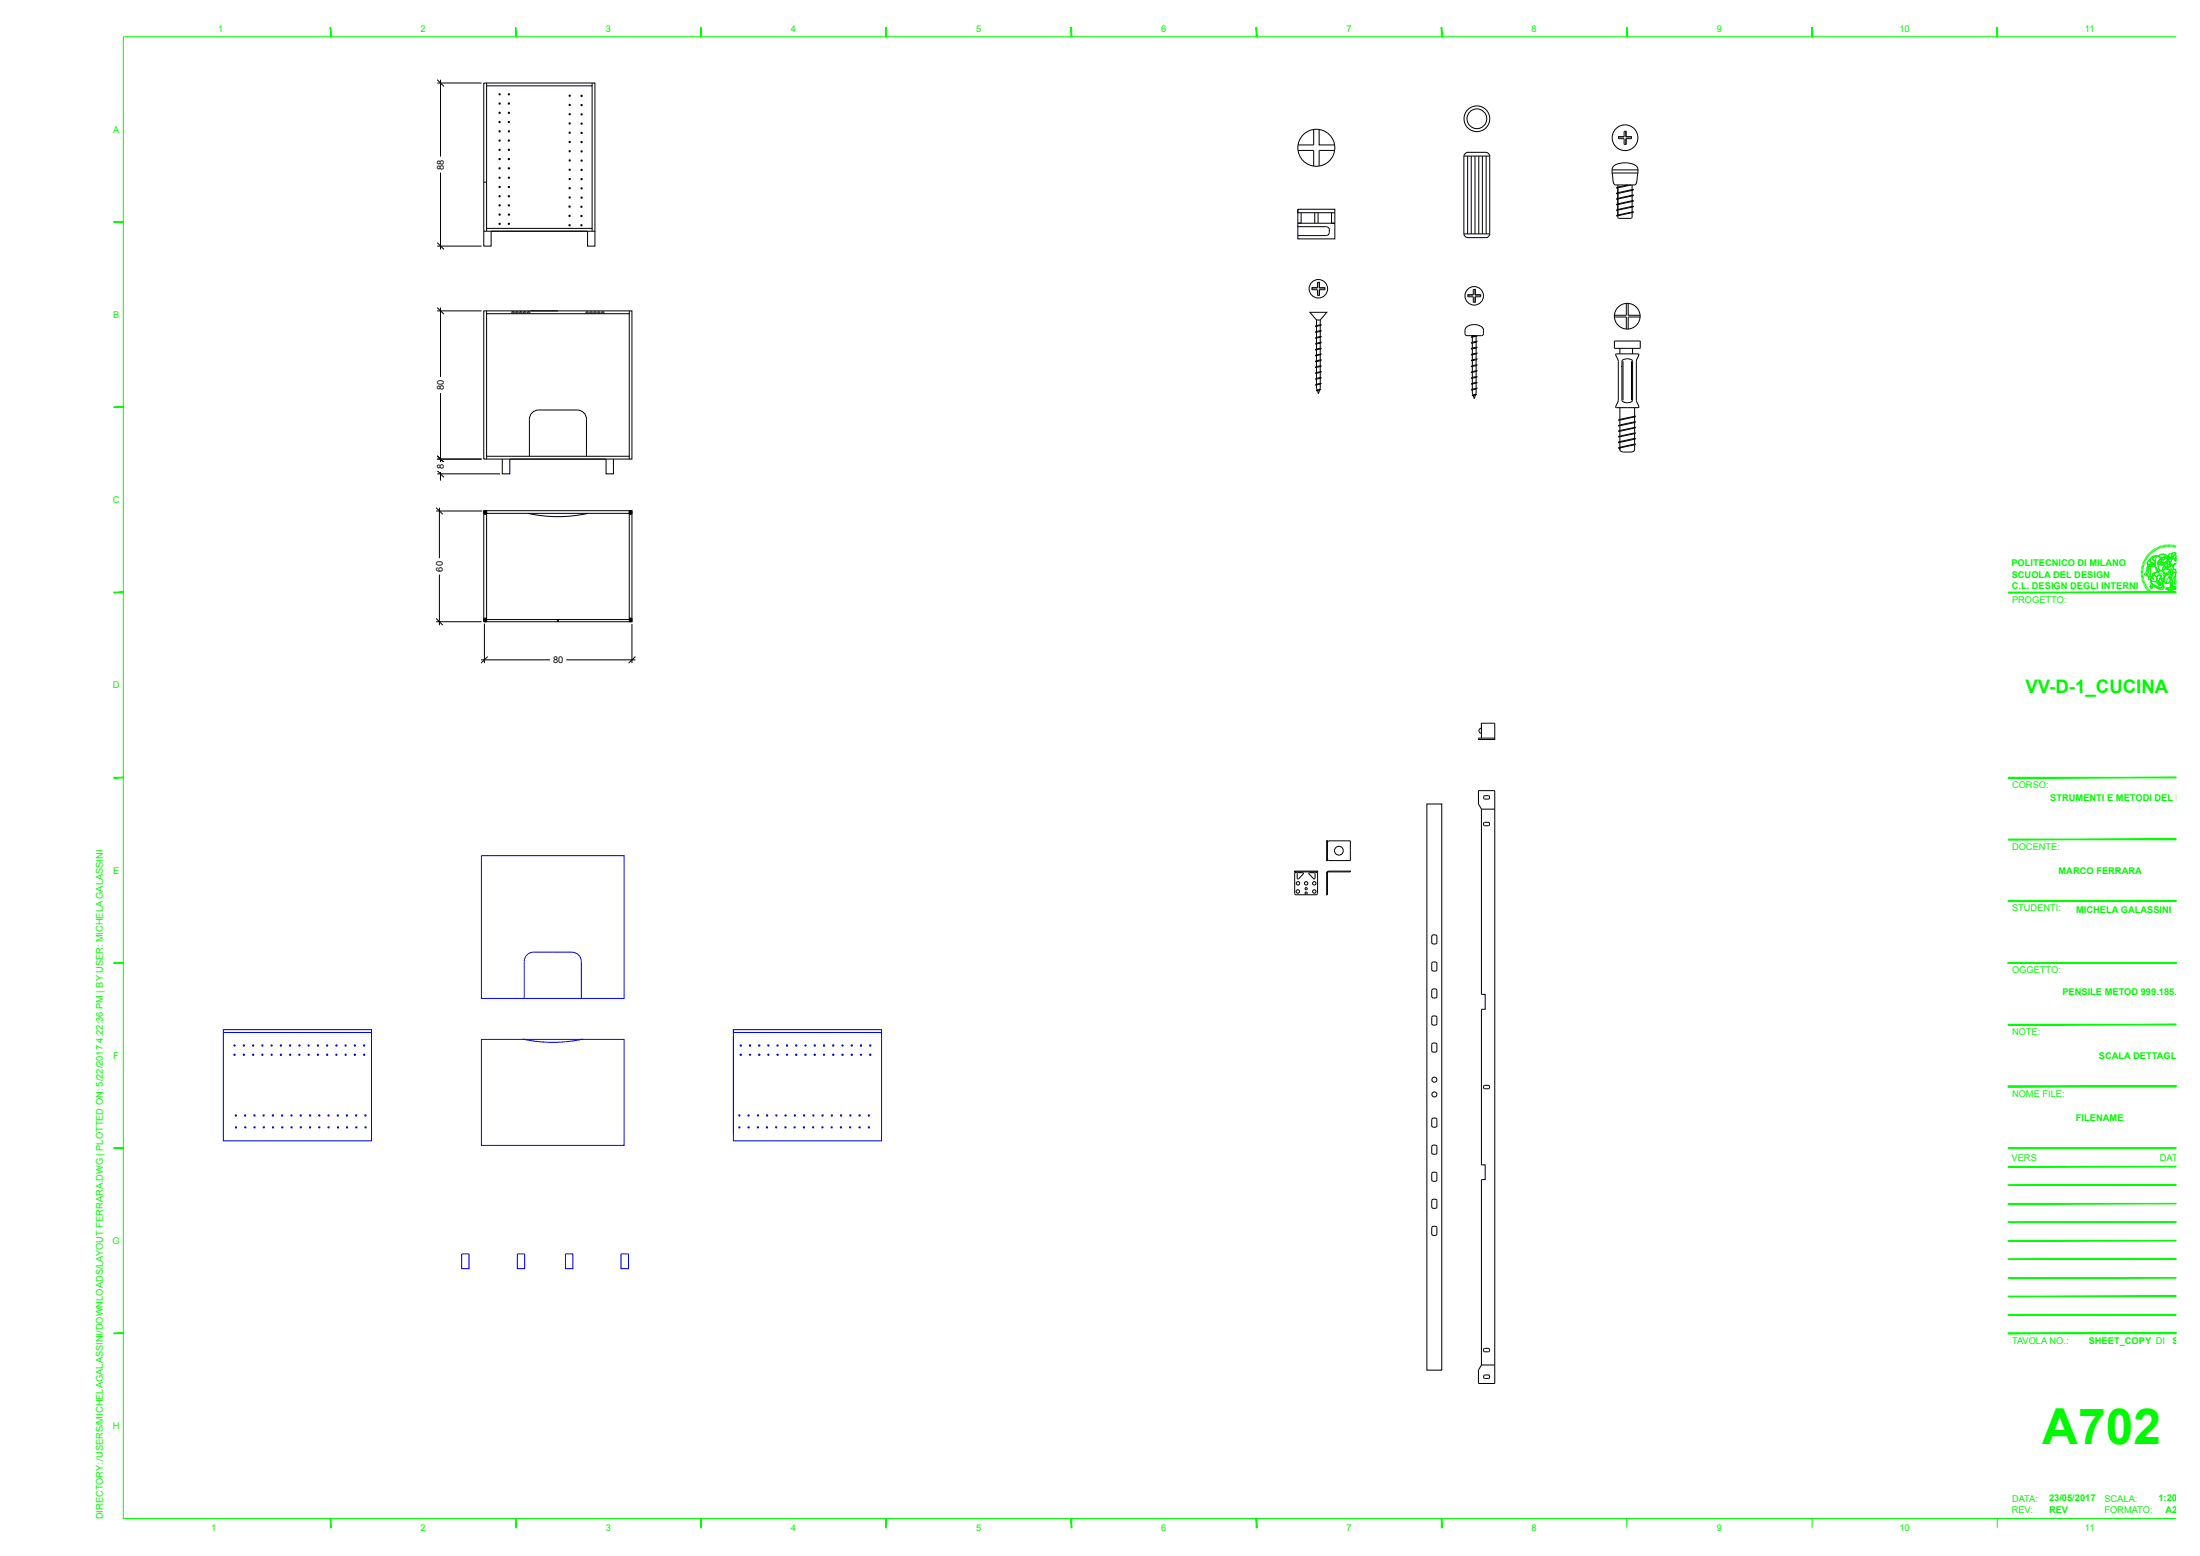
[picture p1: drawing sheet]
<svg xmlns="http://www.w3.org/2000/svg" width="594mm" height="420mm" viewBox="0 0 594 420" stroke-linecap="round" stroke-linejoin="round" font-family="sans-serif">
<g fill="none" stroke="#000" stroke-width=".27">
<path d="M118 22.4h12M118 21.5l1.9 1.8M118.9 21.5v20.8M130.6 22.4h30v40h-30zM131.4 23.2h28.5v38.4h-28.5zM131.4 22.4v.8M159.9 22.4v.8M354.7 34.9v4.2h-4.2M356.2 34.9v4.2h4.2M437 36.9h1.5M438.5 36.9v-1.5h.5v1.5h1.5v.5h-1.5M438.5 36.9h-1.5v.5h1.5v1.6h.5v-1.6"/>
<path d="M439 35.4v1.5h1.5M439 37.4v1.6M118.9 46.6v20.7M130.6 49.2h.8M350.4 56.5h10v8h-10zM350.4 56.5v.9h10M350.5 40.6h4.2v4.2M351.3 57.4v2.9h-.9h10h-.9v-2.9M355 57.4v2.9M355.9 57.4v2.9M360.4 40.6h-4.2v4.2M395.2 42.1l.4-.6 .7-.4h4.9l.7 .4 .3 .6"/>
<path d="M395.2 42.1h7M395.2 42.1v21M396.1 41.1h.2M396.3 42.1v21M397.2 42.1v21M398.3 42.1v21M399.3 42.1v21M400.2 42.1v21M401.3 42.1v21M402.2 42.1v21M435.3 45.9h6.9v.8M435.3 46.7h6.9l-.4 2.9-.4 .3h-5.3l-.5-.7z"/>
<path d="M435.3 45.9a2.16 2.16 0 0 1 2.4-1.9h1.1a4 4 0 0 1 3.3 1.2l.1 .7M435.3 45.9v.8M435.3 46.7h.1M436.5 58.1l4.5-.9-4.5 1.1zM436.5 56.6l4.5-.9-4.5 1.1zM436.5 55.1l4.5-1v.1l-4.5 1.1zM436.5 53.6l4.5-.9-4.5 1.1zM436.5 52.1l4.5-.9-4.5 1.1zM436.8 49.9v8.8M439.5 49.9l-3 .7v.2l4-.9M440.7 49.9l-.1 8.9-3.6 .1-.1-.2M118 66.4h12"/>
<path d="M118 65.5l1.9 1.8M130.6 62.4v4h2v-4h26v4h2v-4M131.4 61.6v.8M159.9 61.6v.8M350.4 61.2h7.7a.88 .88 0 0 1 .8 .8 1.31 1.31 0 0 1-.5 1.5l-8 .1M354.2 77.7h1.5M355.7 77.7v-1.5h.5v1.5h1.5v.5h-1.5M355.7 77.7h-1.5v.5h1.5v1.5h.5v-1.5M356.2 76.2v1.5h1.5M356.2 78.2v1.5M395.2 63.1l.4 .7 .7 .3h4.9l.7-.3 .3-.7M395.2 63.1h7"/>
<path d="M396.3 79.6h1.5M397.8 79.6v-1.5h.5v1.5h1.5v.5h-1.5M397.8 79.6h-1.5v.5h1.5v1.5h.5v-1.5M398.3 78.1v1.5h1.5M118 83.9h12M118 83l1.9 1.8M118.9 83v18.7M130.6 83.9h40v40h-40zM131.4 84.7h38.5v38.5h-38.5zM131.4 83.9v.8M138.2 84.3h.1M138.3 84.2l-.1 .1"/>
<path d="M138.3 84.1h.4M138.7 84.2v.3l-.5-.2M138.9 84.3h.1M139.2 84.3h.7M139.2 84.3h.1M139.3 84.2l-.1 .1M139.3 84.1h.5M139.8 84.2l.1 .1M139.9 84.3h.1M140.3 84.3h.7M140.3 84.3h.1M140.4 84.2l-.1 .1"/>
<path d="M140.4 84.1h.5M140.9 84.2l.1 .1M141 84.3h.1M141.3 84.3h.7M141.3 84.3h.1M141.5 84.2l-.2 .1M141.5 84.1h.4M141.9 84.2l.1 .1M142 84.3h.1M142.4 84.3h.1M142.5 84.2l-.1 .1M142.5 84.1h.5"/>
<path d="M143 84.2v.3l-.6-.2M143.2 84.3h.1M143.2 83.9h7.4M158.3 84.2l-.2 .2 .2 .1 .6-.1M158.3 84.2h.4M158.7 84.2l.2 .1M158.9 84.3v.1M159.2 84.3v.1M159.2 84.4h.7M159.4 84.2l-.2 .1M159.4 84.2h.4M159.8 84.2l.1 .1"/>
<path d="M160 84.3v.1M160.3 84.3v.1M160.4 84.2l-.1 .1M160.4 84.2h.4M160.8 84.2l.2 .1-.2 .2-.5-.1M161.5 84.2l-.2 .2 .2 .1 .5-.1M161.5 84.2h.4M161.9 84.2l.1 .1M162.1 84.3v.1M162.4 84.3v.1M162.4 84.4h.7M162.5 84.2l-.1 .1"/>
<path d="M162.5 84.2h.5M163 84.2l.1 .1M163.1 84.3v.1M169.9 83.9v.8M353.7 84.3h4.5l-1.7 2.1h-1zM355.2 99l1.5-.3v.2l-1.5 .3zM355.2 97.4l1.5-.3v.2l-1.5 .3zM355.2 95.9l1.5-.3v.1l-1.5 .3zM355.2 94.2l1.5-.2v.2l-1.5 .3zM355.2 92.7l1.5-.3v.2l-1.5 .3zM355.2 91.1l1.5-.3v.2l-1.5 .3zM355.2 89.5l1.5-.3v.2l-1.5 .3z"/>
<path d="M355.2 87.9l1.5-.3v.2l-1.5 .3zM355.5 86.4v4.7M355.5 91.2v1.4M355.5 92.8v1.4M355.5 94.4v1.4M355.5 96v1.4M355.5 97.6v1.3M355.5 99.2v1.4M356.5 86.4v4.5M356.5 91v1.4M356.5 92.6v1.4M356.5 94.2v1.4"/>
<path d="M356.5 95.8v1.4M356.5 97.4v1.3M356.5 98.9v1.4M395.8 88.4a3.3 3.3 0 0 1 4.7 .4 1.74 1.74 0 0 1-.1 1.6l-.4 .2h-4.1l-.4-.5v-1zM397.3 98.8l1.5-.3v.1l-1.5 .3zM397.3 97.2l1.5-.3v.2l-1.5 .3zM397.3 95.6l1.5-.3v.2l-1.5 .3zM397.3 94l1.5-.3v.2l-1.5 .3zM397.3 92.4l1.5-.3v.2l-1.5 .3zM397.5 91v1.4M397.5 92.6v1.3M397.5 94.2v1.4"/>
<path d="M397.5 95.7v1.4M397.5 97.3v1.4M397.5 98.9v1.4M398 90.6h-.5v.2M398.3 80.1v1.5M398.5 90.6l-1.2 .3v.1l1.5-.4M398.5 90.8v1.4M398.5 92.4v1.3M398.5 93.9v1.4M398.5 95.5v1.4M398.5 97.1v1.4M398.5 98.7v1.4"/>
<path d="M435.9 92h7v2h-7zM435.9 85.6h3.2v3.2M436.3 95.6h6.2l-.7 1.9v10.5l.6 1.6v.4h-6.1l.6-2v-10.5zM437.4 94v1.5M438 97.3a2.01 2.01 0 0 1 2.8 .2v10.5a1.87 1.87 0 0 1-2.9 0zM438.2 97.5v10.5M439.1 81.8v3.3h-3.2M439.6 81.8v3.3h3.3M440.5 97.5v10.5M440.8 94v1.5M442.9 85.6h-3.3v3.2M118.9 106.1v18.7"/>
<path d="M355.2 103.8l1.5-.3v.1l-1.5 .3zM355.2 102.2l1.5-.3v.2l-1.5 .3zM355.2 100.6l1.5-.3v.2l-1.5 .3zM355.5 103.9l.1 1.4M355.5 100.8v1.3M355.5 102.3v1.4M355.5 105.3l1.1-.2-.1 .2-1 .2zM356.3 105.3l-.3 1-.3-.9M356.5 103.7l-.2 1.4M356.5 100.5v1.4M356.5 102.1v1.4M397.3 105.1l1.5-.3v.2l-1.5 .3z"/>
<path d="M397.3 103.5l1.5-.3v.2l-1.5 .3zM397.3 101.9l1.5-.2v.1l-1.5 .3zM397.3 100.3l1.5-.3v.2l-1.5 .4zM397.5 105.3l.2 1.3M397.5 100.5v1.4M397.5 102.1v1.4M397.5 103.6v1.4M397.6 106.6l1-.2v.2l-1 .2zM398.4 106.6l-.4 1-.2-.8M398.5 105l-.1 1.4M398.5 100.3v1.4M398.5 101.9v1.3"/>
<path d="M398.5 103.4v1.4M437 114.9l4.6-1.1v.2l-4.5 1zM437 117.8l4.6-.9-4.6 1.1zM437 119.3l4.6-.9-4.6 1.1zM437.1 113.3l4.5-1v.2l-4.6 1zM437.1 116.3l4.5-1v.2l-4.5 1zM437.4 110v3.2M437.4 113.4v1.3M437.4 114.9v1.3M437.4 116.4v1.3M437.4 117.9v1.3M437.4 119.4v1.3"/>
<path d="M441.3 110v2.4M441.3 112.5v1.3M441.3 114.1v1.3M441.3 115.5v1.4M441.3 117.1v1.2M441.3 118.5v1.4M117.8 137.9h12.4M117.8 137l1.8 1.8M118 123.9h12M118 123l1.9 1.8M118 127.9h17M118 127l1.9 1.8"/>
<path d="M118.6 137v13.7M118.9 127.4v2.3M130.6 137.8h40v30h-40zM130.6 138v.7M130.7 138.7l.1 .1M130.8 137.9h.5l-.1 .8h-.4zM130.8 138v.6M130.9 138h.2M130.9 138.6h.2M131.1 138v.6M131.2 138.8h-.4M131.4 137.8l-.1 1"/>
<path d="M131.4 137.8l-.7 .2M131.4 123.2v.7M131.4 137.8v.8M135.6 123.9v4h2v-4h26v4h2v-4M142.6 138.6a37.6 37.6 0 0 0 16.1 0M142.9 123.2v-10a2.5 2.5 0 0 1 2.5-2.5h10.4a2.5 2.5 0 0 1 2.5 2.5v10M169.9 137.8l.1 1M169.9 137.8l.7 .1-.1 .9M169.9 123.2v.7M169.9 137.8v.8M170 137.9h.5v.8h-.4zM170 138.8h.5"/>
<path d="M170.2 138v.6h.3v-.6M170.2 138h.2M437.1 120.8l4.5-.9v.1l-4.6 1zM437.1 121h.3v.4M437.4 120.9v.5M441.3 120.1v1.4l-.6 .5h-2.7l-.5-.3-.1-.3M118.6 155.1v13.7M117.8 167.8h12.2M117.8 166.9l1.8 1.9M129.9 178.1h18.6M130.6 167v.7M130.7 167.7l.7 .1"/>
<path d="M130.8 166.9l.5 .2v.6h-.5v-.7M130.8 168.3v10.7M130.8 167.1v.6M130.9 167.7h.2M130.9 167.1h.2M131.1 167.1v.6M131.2 166.8v.1M131.2 166.8l-.5 .2M131.3 166.9l.1 .9v-29.2h38.5v28.6h-38.5M131.7 177.2l-1.8 1.8M150.5 167.3v.4M150.5 167.8h.2"/>
<path d="M150.5 167.3h.2M150.8 167.3v.4M152.9 178.1h18.7M170 166.9h.6v.9h-.7l.1-.9M170.2 167.1h.3l-.1 .6h-.2zM170.5 166.9h-.4l-.1 .8h.5v-.7M170.6 168.4v10.6M171.6 177.2l-1.9 1.8M399.2 199.2h4.4v.4h-4.4zM400 196.6a.68 .68 0 0 0-.7 .6 .68 .68 0 0 0 .7 .7M400 199.2v-4h3.6v4M385.3 217h4v152.8h-4z"/>
<path d="M400 218.4v50h1v4h-1v42h1v4h-1v50M400.7 214.8h1.2a.55 .55 0 0 1 0 .9h-1.2zM403.6 218.4h-3.6l-.8-1.4v-3.6h4.4v160h-4.4v-3.6l.8-1.4h3.6M349.6 235.1v.2h6.1v-.2M349.6 235.3v-.2h6.1v.2M350.1 235.3l-.5 .2v5.6l.3 .4h5.4l.4-.2v-5.8l-.5-.2M350.5 237.2l-.3-.1 .1-1.5h1.6v.3l-1.3 1.3M354.7 237.2l.4-.1-.1-1.5h-1.6v.3l1.3 1.3M358.2 227h.2v5.3M358.2 235.5v6h.2v-6M358.2 232.3h.2M358.4 227.1l6.2-.1v5.3h-5.8"/>
<path d="M358.4 232.2l.4 .1M358.4 227h-.2v5.3h.2M358.8 235.1h5.8v.2h-5.8M358.8 235.1l-.6 .3 .2 .1M358.8 235.3l-.4 .2M358.8 235.1v.2M400.6 222.1l1.3-.1a.55 .55 0 0 1 0 .9h-1.2zM358.2 241.1h.2M386.7 252.5l.6-.2 .6 .2 .1 2a.89 .89 0 0 1-1.4 0zM386.7 259.8l.3-.2 .9 .2 .1 2a.83 .83 0 0 1-1.4 0zM386.7 267.1l.3-.2 .9 .2 .1 2a.89 .89 0 0 1-1.4 0zM386.7 274.4l.6-.2 .6 .2 .1 2a.89 .89 0 0 1-1.4 0z"/>
<path d="M386.7 281.7l.3-.2 .9 .2 .1 2a.89 .89 0 0 1-1.4 0zM400.6 293.1l1.3-.1a.55 .55 0 0 1 0 .9l-1.2-.1zM386.7 302l.6-.2 .6 .2 .1 1.9a.89 .89 0 0 1-1.4 0zM386.7 309.3l.3-.2 .9 .2 .1 1.9a.89 .89 0 0 1-1.4 0zM386.7 316.6l.6-.2 .6 .2 .1 1.9a.89 .89 0 0 1-1.4 0zM386.7 323.9l.3-.2 .9 .2 .1 1.9a.83 .83 0 0 1-1.4 0zM386.7 331.2l.6-.2 .6 .2 .1 1.9a.89 .89 0 0 1-1.4 0zM400.7 364h1.2a.55 .55 0 0 1 0 .9l-1.2-.1zM400.7 371.2l1.2-.1a.55 .55 0 0 1 0 1l-1.2-.1z"/>
<circle cx="134.9" cy="25.5" r=".17"/>
<circle cx="134.9" cy="32.9" r=".17"/>
<circle cx="134.9" cy="37.9" r=".17"/>
<circle cx="134.9" cy="30.4" r=".17"/>
<circle cx="134.9" cy="28" r=".17"/>
<circle cx="134.9" cy="35.4" r=".17"/>
<circle cx="137.4" cy="25.5" r=".17"/>
<circle cx="137.4" cy="28" r=".17"/>
<circle cx="137.4" cy="30.4" r=".17"/>
<circle cx="137.4" cy="32.9" r=".17"/>
<circle cx="137.4" cy="37.9" r=".17"/>
<circle cx="137.4" cy="35.4" r=".17"/>
<circle cx="153.8" cy="28.3" r=".17"/>
<circle cx="153.8" cy="33.3" r=".17"/>
<circle cx="153.8" cy="35.8" r=".17"/>
<circle cx="153.8" cy="38.3" r=".17"/>
<circle cx="153.8" cy="25.8" r=".17"/>
<circle cx="153.8" cy="30.8" r=".17"/>
<circle cx="157" cy="33.4" r=".17"/>
<circle cx="157" cy="35.9" r=".17"/>
<circle cx="157" cy="25.9" r=".17"/>
<circle cx="157" cy="28.4" r=".17"/>
<circle cx="157" cy="30.9" r=".17"/>
<circle cx="157" cy="38.4" r=".17"/>
<circle cx="355.4" cy="39.9" r="5"/>
<circle cx="398.8" cy="32.1" r="3.5"/>
<circle cx="398.8" cy="32.1" r="2.67"/>
<circle cx="438.8" cy="37.2" r="3.5"/>
<circle cx="134.9" cy="57.9" r=".17"/>
<circle cx="134.9" cy="40.4" r=".17"/>
<circle cx="134.9" cy="42.9" r=".17"/>
<circle cx="134.9" cy="45.4" r=".17"/>
<circle cx="134.9" cy="50.5" r=".17"/>
<circle cx="134.9" cy="53" r=".17"/>
<circle cx="134.9" cy="55.4" r=".17"/>
<circle cx="134.9" cy="48" r=".17"/>
<circle cx="137.4" cy="45.4" r=".17"/>
<circle cx="137.4" cy="57.9" r=".17"/>
<circle cx="137.4" cy="40.4" r=".17"/>
<circle cx="137.4" cy="42.9" r=".17"/>
<circle cx="137.4" cy="48" r=".17"/>
<circle cx="137.4" cy="53" r=".17"/>
<circle cx="137.4" cy="50.5" r=".17"/>
<circle cx="137.4" cy="55.4" r=".17"/>
<circle cx="153.8" cy="58.3" r=".17"/>
<circle cx="153.8" cy="55.8" r=".17"/>
<circle cx="153.8" cy="48.3" r=".17"/>
<circle cx="153.8" cy="40.8" r=".17"/>
<circle cx="153.8" cy="43.3" r=".17"/>
<circle cx="153.8" cy="45.8" r=".17"/>
<circle cx="153.8" cy="50.8" r=".17"/>
<circle cx="153.8" cy="53.3" r=".17"/>
<circle cx="157" cy="55.8" r=".17"/>
<circle cx="157" cy="58.3" r=".17"/>
<circle cx="157" cy="43.4" r=".17"/>
<circle cx="157" cy="48.4" r=".17"/>
<circle cx="157" cy="50.9" r=".17"/>
<circle cx="157" cy="53.4" r=".17"/>
<circle cx="157" cy="40.9" r=".17"/>
<circle cx="157" cy="45.9" r=".17"/>
<circle cx="134.9" cy="60.4" r=".17"/>
<circle cx="137.4" cy="60.4" r=".17"/>
<circle cx="153.8" cy="60.8" r=".17"/>
<circle cx="157" cy="60.8" r=".17"/>
<circle cx="356" cy="77.9" r="2.5"/>
<circle cx="398" cy="79.9" r="2.5"/>
<circle cx="439.4" cy="85.4" r="3.5"/>
<circle cx="131" cy="138.3" r=".08"/>
<circle cx="170.3" cy="138.3" r=".08"/>
<circle cx="131" cy="167.4" r=".08"/>
<circle cx="170.3" cy="167.4" r=".08"/>
<circle cx="350.5" cy="238.4" r=".47"/>
<circle cx="352.7" cy="238.4" r=".47"/>
<circle cx="352.7" cy="239.9" r=".3"/>
<circle cx="354.9" cy="238.4" r=".47"/>
<circle cx="361.5" cy="229.6" r="1.19"/>
<circle cx="350.4" cy="240.6" r=".47"/>
<circle cx="352.7" cy="241.1" r=".3"/>
<circle cx="354.9" cy="240.6" r=".47"/>
<circle cx="387.3" cy="291.4" r=".68"/>
<circle cx="387.3" cy="295.4" r=".68"/>
</g>
<g fill="#fff" stroke="#fff" stroke-width=".27">
<path d="M117.6 102.2v3.4h2.7zM117.6 102.2h2.7v3.4z"/>
<path d="M117.6 124.9v2h2.7zM117.6 124.9h2.7v2z"/>
<path d="M117.3 151.1v3.6h2.7zM117.3 151.1h2.7v3.6z"/>
<path d="M149 176.8v2.7l3.4-2.7zM149 179.5l3.4-2.7v2.7z"/>
<path d="M117.6 42.7v3.5h2.7zM117.6 42.7h2.7v3.5z"/>
</g>
<g fill="none" stroke="#00f" stroke-width=".27">
<path d="M130 231h38.5v38.5h-38.5zM60.3 277.9h40v30h-40zM100.3 277.9v.8h-40M100.3 279.9v26.1M141.5 269.5v-10a2.5 2.5 0 0 1 2.5-2.5h10.5a2.5 2.5 0 0 1 2.5 2.5v10M198 277.9h40v30h-40zM198 277.9v.8h40M198 279.9v26.1M130 280.6h38.5v28.6h-38.5zM141.2 280.5a37.7 37.7 0 0 0 16.1 0M124.7 338.5h1.9v3.9h-1.9zM139.7 338.5h2v3.9h-2z"/>
<path d="M152.7 338.5h2v3.9h-2zM167.7 338.5h2v3.9h-2z"/>
<circle cx="63.3" cy="282.2" r=".17"/>
<circle cx="63.3" cy="284.7" r=".17"/>
<circle cx="65.8" cy="282.2" r=".17"/>
<circle cx="65.8" cy="284.7" r=".17"/>
<circle cx="68.3" cy="282.2" r=".17"/>
<circle cx="68.3" cy="284.7" r=".17"/>
<circle cx="70.8" cy="282.2" r=".17"/>
<circle cx="70.8" cy="284.7" r=".17"/>
<circle cx="73.3" cy="282.2" r=".17"/>
<circle cx="73.3" cy="284.7" r=".17"/>
<circle cx="75.8" cy="282.2" r=".17"/>
<circle cx="75.8" cy="284.7" r=".17"/>
<circle cx="78.3" cy="282.2" r=".17"/>
<circle cx="78.3" cy="284.7" r=".17"/>
<circle cx="80.8" cy="282.2" r=".17"/>
<circle cx="80.8" cy="284.7" r=".17"/>
<circle cx="83.3" cy="282.2" r=".17"/>
<circle cx="83.3" cy="284.7" r=".17"/>
<circle cx="85.8" cy="282.2" r=".17"/>
<circle cx="85.8" cy="284.7" r=".17"/>
<circle cx="88.3" cy="282.2" r=".17"/>
<circle cx="88.3" cy="284.7" r=".17"/>
<circle cx="90.8" cy="282.2" r=".17"/>
<circle cx="90.8" cy="284.7" r=".17"/>
<circle cx="93.3" cy="282.2" r=".17"/>
<circle cx="93.3" cy="284.7" r=".17"/>
<circle cx="95.8" cy="282.2" r=".17"/>
<circle cx="95.8" cy="284.7" r=".17"/>
<circle cx="98.3" cy="282.2" r=".17"/>
<circle cx="98.3" cy="284.7" r=".17"/>
<circle cx="200" cy="282.2" r=".17"/>
<circle cx="200" cy="284.7" r=".17"/>
<circle cx="202.5" cy="282.2" r=".17"/>
<circle cx="202.5" cy="284.7" r=".17"/>
<circle cx="205" cy="284.7" r=".17"/>
<circle cx="205" cy="282.2" r=".17"/>
<circle cx="207.5" cy="282.2" r=".17"/>
<circle cx="207.5" cy="284.7" r=".17"/>
<circle cx="210" cy="284.7" r=".17"/>
<circle cx="210" cy="282.2" r=".17"/>
<circle cx="212.5" cy="282.2" r=".17"/>
<circle cx="212.5" cy="284.7" r=".17"/>
<circle cx="215" cy="282.2" r=".17"/>
<circle cx="215" cy="284.7" r=".17"/>
<circle cx="217.5" cy="282.2" r=".17"/>
<circle cx="217.5" cy="284.7" r=".17"/>
<circle cx="220" cy="282.2" r=".17"/>
<circle cx="220" cy="284.7" r=".17"/>
<circle cx="222.5" cy="282.2" r=".17"/>
<circle cx="222.5" cy="284.7" r=".17"/>
<circle cx="225" cy="284.7" r=".17"/>
<circle cx="225" cy="282.2" r=".17"/>
<circle cx="227.5" cy="284.7" r=".17"/>
<circle cx="227.5" cy="282.2" r=".17"/>
<circle cx="230" cy="282.2" r=".17"/>
<circle cx="230" cy="284.7" r=".17"/>
<circle cx="232.5" cy="282.2" r=".17"/>
<circle cx="232.5" cy="284.7" r=".17"/>
<circle cx="235" cy="282.2" r=".17"/>
<circle cx="235" cy="284.7" r=".17"/>
<circle cx="63.7" cy="301.1" r=".17"/>
<circle cx="63.7" cy="304.3" r=".17"/>
<circle cx="66.2" cy="301.1" r=".17"/>
<circle cx="66.2" cy="304.3" r=".17"/>
<circle cx="68.7" cy="301.1" r=".17"/>
<circle cx="68.7" cy="304.3" r=".17"/>
<circle cx="71.2" cy="301.1" r=".17"/>
<circle cx="71.2" cy="304.3" r=".17"/>
<circle cx="73.7" cy="301.1" r=".17"/>
<circle cx="73.7" cy="304.3" r=".17"/>
<circle cx="76.2" cy="301.1" r=".17"/>
<circle cx="76.2" cy="304.3" r=".17"/>
<circle cx="78.7" cy="304.3" r=".17"/>
<circle cx="78.7" cy="301.1" r=".17"/>
<circle cx="81.2" cy="304.3" r=".17"/>
<circle cx="81.2" cy="301.1" r=".17"/>
<circle cx="83.7" cy="301.1" r=".17"/>
<circle cx="83.7" cy="304.3" r=".17"/>
<circle cx="86.2" cy="301.1" r=".17"/>
<circle cx="86.2" cy="304.3" r=".17"/>
<circle cx="88.7" cy="301.1" r=".17"/>
<circle cx="88.7" cy="304.3" r=".17"/>
<circle cx="91.2" cy="301.1" r=".17"/>
<circle cx="91.2" cy="304.3" r=".17"/>
<circle cx="93.7" cy="301.1" r=".17"/>
<circle cx="93.7" cy="304.3" r=".17"/>
<circle cx="96.2" cy="301.1" r=".17"/>
<circle cx="96.2" cy="304.3" r=".17"/>
<circle cx="98.7" cy="301.1" r=".17"/>
<circle cx="98.7" cy="304.3" r=".17"/>
<circle cx="199.6" cy="304.3" r=".17"/>
<circle cx="199.6" cy="301.1" r=".17"/>
<circle cx="202.1" cy="304.3" r=".17"/>
<circle cx="202.1" cy="301.1" r=".17"/>
<circle cx="204.6" cy="304.3" r=".17"/>
<circle cx="204.7" cy="301.1" r=".17"/>
<circle cx="207.1" cy="304.3" r=".17"/>
<circle cx="207.1" cy="301.1" r=".17"/>
<circle cx="209.6" cy="304.3" r=".17"/>
<circle cx="209.6" cy="301.1" r=".17"/>
<circle cx="212.1" cy="304.3" r=".17"/>
<circle cx="212.1" cy="301.1" r=".17"/>
<circle cx="214.6" cy="304.3" r=".17"/>
<circle cx="214.6" cy="301.1" r=".17"/>
<circle cx="217.1" cy="304.3" r=".17"/>
<circle cx="217.1" cy="301.1" r=".17"/>
<circle cx="219.6" cy="304.3" r=".17"/>
<circle cx="219.6" cy="301.1" r=".17"/>
<circle cx="222.1" cy="304.3" r=".17"/>
<circle cx="222.1" cy="301.1" r=".17"/>
<circle cx="224.6" cy="304.3" r=".17"/>
<circle cx="224.6" cy="301.1" r=".17"/>
<circle cx="227.1" cy="304.3" r=".17"/>
<circle cx="227.1" cy="301.1" r=".17"/>
<circle cx="229.6" cy="304.3" r=".17"/>
<circle cx="229.6" cy="301.1" r=".17"/>
<circle cx="232.1" cy="304.3" r=".17"/>
<circle cx="232.1" cy="301.1" r=".17"/>
<circle cx="234.6" cy="304.3" r=".17"/>
<circle cx="234.6" cy="301.1" r=".17"/>
</g>
<g fill="none" stroke="#0f0" stroke-width=".27">
<path d="M578 154.2l.7 .1M578 154.6h.7M578 153.9h.7M578.1 153.5l.7 .1M578.1 153.2l.7 .1M578.2 152.8l.7 .2M578.3 152.5l.7 .2M578.4 152.1l.7 .2M578.5 151.8l.7 .2M578.7 151.5l.6 .2M578.7 154.9l-.7 .1M578.7 155.2l-.7 .1"/>
<path d="M578.8 155.5l-.7 .1M578.8 155.9l-.7 .1M578.8 151.1l.6 .3M578.9 156.2l-.7 .1M578.9 156.5l-.6 .2M579 150.8l.6 .3M579.1 156.8l-.7 .2M579.1 157.1l-.6 .3M579.2 150.5l.6 .4M579.3 157.4l-.6 .3M579.4 150.2l.5 .4M579.4 157.7l-.6 .3"/>
<path d="M579.6 158l-.6 .3M579.6 149.9l.5 .4M579.7 158.3l-.6 .3M579.8 149.7l.5 .4M579.9 158.5l-.5 .4M580.1 149.4l.4 .5M580.1 158.8l-.5 .4M580.3 149.2l.5 .4M580.3 159.1l-.5 .4M580.5 159.3l-.5 .5M580.6 148.9l.4 .5M580.7 159.6l-.4 .4"/>
<path d="M580.8 148.6l.5 .6M581 159.8l-.5 .5M581.1 148.4l.4 .6M581.2 160l-.4 .5M581.4 148.2l.4 .6M581.7 148.1l.4 .5M582 147.9l.4 .6M582.4 147.7l.3 .6M582.7 147.5l.3 .7M583 147.4l.2 .7M583.3 147.3l.2 .7M583.7 147.2l.1 .7"/>
<path d="M584 147.1l.2 .7M584.4 147l.1 .7M584.7 147l.1 .7M585.1 146.9l.1 .7M585.4 146.9v.7M585.8 146.9v.7M586.2 146.9l-.1 .7M586.5 147l-.1 .7M586.8 147v.7M587.2 147.1l-.1 .7M587.6 147.2l-.2 .6M581.5 160.2l-.4 .6"/>
<path d="M581.8 160.4l-.4 .6M582 160.6l-.3 .5M582.3 160.7l-.3 .6M582.6 160.9l-.3 .6M582.9 161l-.3 .6M583.2 161.1l-.2 .7M583.5 161.3l-.2 .6M583.8 161.3l-.2 .7M584.1 161.4l-.1 .7M584.4 161.5l-.1 .6M584.8 161.5l-.1 .7M585.1 161.6l-.1 .6"/>
<path d="M585.4 161.6v.7M585.7 161.6v.7M586.1 161.6v.6M586.4 161.6l.1 .6M586.7 161.5l.1 .7M587 161.5l.2 .6M587.4 161.4l.1 .6"/>
</g>
<path d="M584 154l.6-.5 1 .3 .4 .6-1 .3a.39 .39 0 0 1-.4 .2 .39 .39 0 0 1-.3-.3zM584.5 154.9l.6 .3 .4-.2 .4-.8-.2-.4-.5-.2h-.6l-.5 .6-.2-.1 .2-1.1 .2-.2 .3 .2h1l.5-.3v-.4l.7 .2-.1 .5a.62 .62 0 0 1-.1 .9l.1 .8-.2 .4-.5 .2-.2 .5h-.3l.5 .3v.3l.2-.2-.3 1.1h-.2a.86 .86 0 0 1-1.3-.1l-.4-.4 .3-.5 .3-1.1M586.3 157.4l.2-.1 .1 1.1-.3-.6-.3 .7zM586.8 149.9l.6-.2 .2 .5-.2 .4a.4 .4 0 0 1-.5 .2 .4 .4 0 0 1-.3-.5zM586.8 154.5l.9-.1-.5 1.2-.7 1 .1 .7-.3 .1-.3 .5a2.53 2.53 0 0 1 .3-2.1zM587.7 152.1h-.1a.82 .82 0 0 0-.9 .7 .82 .82 0 0 0 .6 .9l.1 .3 .3-.1M587.7 152v.1M587.7 154.4l-.4 1.1 .4-.1-.5 .2 .1 .8-.3 .9 .1 .3 .6-.1M587.7 158.5l-.9-.2-1.9 .5 1.1 .3 1.7-.5-1.7 .5v.3l1.7-.5M587.7 149.4a.83 .83 0 0 0-1.1-.1 .83 .83 0 0 0-.3 1.1l.1 .6 .2-.3a.83 .83 0 0 1 .8-1l.2 .5-.3 1 .3-.1 .1-.6-.2 .6 .2 .5M587.7 156.5v.8" fill="none" stroke="#0f0" stroke-width=".27"/>
<path d="M586 155.3l.5-.2-.3 1.1-.2 .2v-.3l-.5-.3h.3z" fill="none" stroke="#0f0" stroke-width=".27"/>
<g fill="none" stroke="#0f0" stroke-width=".27">
<path d="M579.9 152.2l.7 .1a.88 .88 0 0 0 1.3-.1v.5a2.29 2.29 0 0 1-2-.2zM580.1 152.7l-.3 .8-.2 1.3-.2 .4 .3 .2M580.3 151.1l.2-.1a.74 .74 0 0 0 .1 .8 .74 .74 0 0 0 .7 .2l.5 .2a.78 .78 0 0 1-1.2 .1h-.4a.42 .42 0 0 1-.4-.3 .42 .42 0 0 1 .2-.5zM580.3 152.7l.5 .1-.3 .6 .2 1.2-.1 1h-.2a.45 .45 0 0 1-.6-.4l.2-.7a1.7 1.7 0 0 1 .3-1.7zM580.7 150.7a2.01 2.01 0 0 1 1.9-.7 .99 .99 0 0 0-1.3 1.1l.6 .3v.8l-.6-.2a.8 .8 0 0 1-.8-.4 .8 .8 0 0 1 .2-.9zM580.7 156.7l.7 .3 1-.1 .4 .8-.1 .2 .3-.2 .2 .3-.1-.5 .3 .4-.2-.5 .4 .2-.4-.5a.44 .44 0 0 1-.4-.4 .44 .44 0 0 1 .3-.4h.4l.3 .7a1.09 1.09 0 0 1-.2 1.5h-.8a2.47 2.47 0 0 1-2.1-1.7zM580.7 152.9l1.2-.2 .6 1.3-.1 .4-.5 .2a.46 .46 0 0 0-.6 .2 .46 .46 0 0 0 .1 .6 .48 .48 0 0 1-.6 .3 .48 .48 0 0 1-.3-.7v-1.6zM580.8 157.4l1.6 .9a.97 .97 0 0 0 1.6-.3 .65 .65 0 0 1 .1 .9 .65 .65 0 0 1-.9 0l-1.1-.3a.77 .77 0 0 0-1.1-.3v.4a.36 .36 0 0 1-.4-.1 .36 .36 0 0 1 0-.5zM581.3 155.5l.4-.3 .2 .2a.88 .88 0 0 1 .6 .8 .88 .88 0 0 1-.6 .8h-.5a.72 .72 0 0 1-.8-.7l.6-.2-.1-.3zM581.3 154.8l1.1-.4 .5 .1a.5 .5 0 0 1 .2-.5 .5 .5 0 0 1 .6 .1l.3 .1a1.09 1.09 0 0 1 .5 1.4 1.09 1.09 0 0 1-1.2 .7v-.5a.28 .28 0 0 0 .3-.2 .28 .28 0 0 0-.3-.3l-.4-.2-.5 .8-.7-.7-.4 .1zM581.3 150.5a1.01 1.01 0 0 1 1.1-.5 1.01 1.01 0 0 1 .8 .9l-.2 .4a.99 .99 0 0 0-.3 1.4 .99 .99 0 0 0 .8 1.3l-.1 .1a.49 .49 0 0 0-.7 .5l-.3-.2v-.6a3.2 3.2 0 0 1-.5-2.3l-.6-.4zM581.9 152.7h-1.6a.52 .52 0 0 0-.6 .2 .52 .52 0 0 0-.1 .6l-.1 .7-.5 .8 .3 .2"/>
<path d="M582.8 155.2a.46 .46 0 0 1 .5 0 .46 .46 0 0 1 .1 .6l-.3 .5a.5 .5 0 0 0-.2 .5 .5 .5 0 0 0 .4 .4l.3 .3-.4-.1 .3 .5-.4-.4 .1 .5-.2-.3-.3 .2 .1-.2a1.76 1.76 0 0 1 0-2.5zM582.8 151.9l.7-.3 .3 .3a.34 .34 0 0 0-.3 .2 .34 .34 0 0 0 .1 .4 .56 .56 0 0 1-.8-.6zM582.8 151.4l.3-.3 .7-.1-.2 .6-1.1 .4zM583.1 149.8a1.27 1.27 0 0 1 1.9 .5l-.1 .1-.5-.2a.77 .77 0 0 1-.8 .4 .77 .77 0 0 1-.6-.6zM583.2 150.4l.5 .2 .7-.4 .3 .2-.2 .6-.4 .2-.4-.2-.5 .1zM583.5 151.9h.9l-.5 .7-.4-.3zM583.9 151.9h.5l-.3 .2v.4h-.5a.31 .31 0 0 1-.1-.5 .31 .31 0 0 1 .5 0h-.2M584.1 156.9l.8 .6M584.3 150.5l.2 .1M584.4 150.6h.1M584.5 154.9l1.1-.5a.6 .6 0 0 1-.4 .7 .6 .6 0 0 1-.7-.2zM584.7 150.8l.8-.3a.26 .26 0 0 1 .2 .3 .26 .26 0 0 1-.2 .3z"/>
<path d="M584.8 151.6a.85 .85 0 0 1 .9-.1 .85 .85 0 0 1 .5 .9l-.2 .4-.3-.3a.53 .53 0 0 0 0-.9 .53 .53 0 0 0-.8 .2l.2 .5a.46 .46 0 0 1 0 .7 .46 .46 0 0 1-.7-.1 .46 .46 0 0 1 .2-.7zM584.9 158.8l1.1 .3-.1 .3-1.1-.3zM585 151.6a.65 .65 0 0 1 .9 .1 .65 .65 0 0 1 0 .9l-.2 .4h-.5zM585.2 155.9l-.3 1.6 1-.2M585.2 150.3a.43 .43 0 0 1 .6 0 .43 .43 0 0 1 0 .6l-.2-.4-.4 .1zM585.2 154.7h.2M585.3 154.7v.1M585.5 150.7l-.8 .1h.2a.39 .39 0 0 0 .5 .3 .39 .39 0 0 0 .3-.5l-.2-.1 .1 .3M586.1 150.3l.1 .5M586.8 150.2h.2M586.9 150.2v.1M587.2 150.3l.2 .1"/>
<path d="M587.3 150.4h.1M587.5 153.6l.1 .1M587.7 151.6l-.2-.5-.2 .1 .1-.6a.44 .44 0 0 1-.5 .2 .44 .44 0 0 1-.3-.4l-.2 .6-.1-.9 .2-.6a.59 .59 0 0 0-1 .2 .59 .59 0 0 0 .5 .8l.3 .6-.3 .8 .1 .4M587.7 152l-.9 .5M587.7 155.4l-.4 .1-.3 1.8 .1 .3 .6-.1M587.7 156.5v.8M587.7 153.6h-.3"/>
</g>
<g fill="none" stroke="#0f0" stroke-width=".27">
<path d="M587.7 9.9h-554.4v400h554.4M579.9 152.2l.1 .5M580.3 152.8l-.3 .4v1.6l-.3 .6 .8 .2M580.6 156.3v.1a1.17 1.17 0 0 0 1.8 .5M580.7 156.7a1.56 1.56 0 0 0 1.4 1.5l1.4 .6M580.8 152.8l-.3 .6 .1 2.2M580.9 157.4l-.3 1a.28 .28 0 0 0 .2 .4 .28 .28 0 0 0 .3-.3h-.2a.51 .51 0 0 1 .5-.4 .51 .51 0 0 1 .5 .3l.5 .4a1.54 1.54 0 0 0 1.8-.1l-.1-.7M581 155.8l-.6-.2-.3 .2v.5a.47 .47 0 0 0 .8-.2h.1a.47 .47 0 0 1 .6 .5h.1M581.6 155.1l.8 .8M581.7 155.2a.54 .54 0 0 0-.5 .3 .54 .54 0 0 0 0 .6M582.1 153.1l.2 1.4M582.3 150.4a2.94 2.94 0 0 0-.2 2.8l.4 .7a.38 .38 0 0 0-.1 .5 .38 .38 0 0 0 .5 .1 .43 .43 0 0 1 .1-.4 .43 .43 0 0 1 .5-.1 .99 .99 0 0 1-.8-1.3 1.12 1.12 0 0 1 .4-1.6 .76 .76 0 0 0 0-.8 .76 .76 0 0 0-.8-.3 1.39 1.39 0 0 0-1.8 1.6l1.3 .6a.78 .78 0 0 1-1.2 .1h-.4a.42 .42 0 0 1-.4-.3 .42 .42 0 0 1 .2-.5l.5-.5"/>
<path d="M582.4 154.4l-.5 .2a.46 .46 0 0 0-.6 .2 .46 .46 0 0 0 .1 .6M582.6 150a.99 .99 0 0 0-1.3 1.1l.6 .3M582.8 155.2a.47 .47 0 0 1 .5 .1 .47 .47 0 0 1 .1 .5l-.3 .5a.53 .53 0 0 0-.2 .5 .53 .53 0 0 0 .4 .4l.3 .3-.4-.1 .2 .5-.3-.4 .1 .5-.2-.3-.3 .2 .1-.2a1.86 1.86 0 0 1 0-2.5zM582.8 151.9a.61 .61 0 0 0 .8 .6M582.9 150.1a1.15 1.15 0 0 1 1.1-.5 1.15 1.15 0 0 1 1 .7l-.3 .1a.43 .43 0 0 0-.7 .1h-.8M583.5 154a1.31 1.31 0 0 1 .8 1.9l-.2 .1M583.5 156.3l.3 .7a1.09 1.09 0 0 1-.2 1.5l-.6 .1M583.6 151.6l.2 .3M583.7 151.4l-.1 .2-1.1 .4M583.7 154.9l-.8 .2M583.7 151l-.3 .5M583.8 154.6l.8 .4"/>
<path d="M584 155a.69 .69 0 0 1 .1 1 .69 .69 0 0 1-.9 .2M584 154.2a.89 .89 0 0 1 1.5-.4l.4 .4v.2l-1.4 .5M584.2 150.9l.1 .1M584.3 156.2l.1 1M584.3 152.8a1.2 1.2 0 0 0-.4 1.3M584.5 155.7l-.2 .6-.5 .7M584.7 150.4l-.3 .6a.37 .37 0 0 1-.3 .2 .37 .37 0 0 1-.4-.2l-.5 .1M584.9 158.8v.3l1.1 .3 1.7-.5M585.2 150.6a.39 .39 0 0 1 .5-.3 .39 .39 0 0 1 .1 .6h-.1M585.2 155v.1M585.3 155h.1M585.4 151.7l-.2 .1"/>
<path d="M585.5 153.1l.1 .7M585.6 154.5l-.1 .3a.46 .46 0 0 1-.4 .4 .46 .46 0 0 1-.5-.3M585.6 151.6l.3 .2-.2 .2M585.8 151.7a.46 .46 0 0 0-.7-.2 .46 .46 0 0 0 0 .8l.1 .2a.44 .44 0 0 1-.2 .5 .44 .44 0 0 1-.6-.2 .44 .44 0 0 1 .2-.6v-.3a.81 .81 0 0 1 1.2-.4 .81 .81 0 0 1 .2 1.3l-.2-.3M585.9 152.1l-.2 .1M585.9 151.9v.5h-.7M585.9 152.7l-.7 .3M586 159.1v.3M586 150.8l.1-.1 .2 .4-.3 .8M586 155.9v.5l.2-.2M586.2 155.7l-.1 .2-.1-.2M586.2 153.3l-.1 1.4"/>
<path d="M586.2 152.6l.5 .2M586.3 154.5l-.3 .5v.3M586.5 155.1l-.5 .2-.1 .5h-.4l.5 .3M586.5 153.4l-.5 .9M586.5 149.4l-.8 .1-.3 .7M586.6 150.4a.38 .38 0 0 0 .3 .4 .38 .38 0 0 0 .4-.2M586.8 154.5l-.5 1.4a2.35 2.35 0 0 0-.3 2l.5-.6 .2 1.4-.4-.9-.4 1 .2-.8M586.9 150.6h.1M586.9 153.5l-.3 .6 .1 .4 1-.1-.5 1.2-.7 1v.8M586.9 150.5h.1M587.5 151.1l.2 .5M587.7 152l-.1 .1"/>
<path d="M587.7 152.1l-.9 .4-.1 .5M587.7 152.2a.84 .84 0 0 0-.9 .7 .84 .84 0 0 0 .6 1l.3 .1M587.7 158.6l-1.7 .5-1.1-.3M587.7 158.5l-.9-.2-1.9 .5M587.7 149.4a.83 .83 0 0 0-1.1-.1 .83 .83 0 0 0-.3 1.1l.1 .6 .2-.3a.83 .83 0 0 1 .8-1l.2 .5-.2 .4v.8l.3-.9M439.2 409.9v2.5M489.3 409.9v2.5M539.3 409.9v2.5"/>
</g>
<g fill="#fff" stroke="#fff" stroke-width=".27">
<path d="M567.2 159.9h20.5v2.9z"/>
<path d="M567.2 164.2h20.5v-1.4zM567.2 159.9l20.5 2.9-20.5 1.4z"/>
</g>
<path d="M587.7 159.9h-20.5v4.3h20.5" fill="none" stroke="#fff" stroke-width=".27"/>
<g fill="#0f0" stroke="#0f0" stroke-width=".27">
<path d="M542.2 360h45.5v-.2zM542.2 359.8h45.5l-45.5 .2z"/>
<path d="M542.2 360h45.5v-.2zM542.2 359.8h45.5l-45.5 .2z"/>
<path d="M542.2 355l45.5-.2zM542.2 354.8h45.5z"/>
<path d="M542.2 350l45.5-.1zM542.2 349.9h45.5z"/>
<path d="M542.2 344.9h45.5zM542.2 344.9h45.5z"/>
<path d="M542.2 339.9l45.5-.1zM542.2 339.8h45.5z"/>
<path d="M542.2 335l45.5-.2zM542.2 334.8h45.5z"/>
<path d="M542.2 330l45.5-.2zM542.2 329.8h45.5z"/>
<path d="M542.2 325l45.5-.2zM542.2 324.8h45.5z"/>
<path d="M542.2 320l45.5-.2zM542.2 319.8h45.5z"/>
<path d="M542.2 226.5v.2l45.5-.2zM542.2 226.7l45.5-.2v.2z"/>
<path d="M542.2 243.1v.2l45.5-.2zM542.2 243.3l45.5-.2v.2z"/>
<path d="M542.2 243.3h45.5v-.2zM542.2 243.1h45.5l-45.5 .2z"/>
<path d="M542.2 260h45.5v-.2zM542.2 259.8h45.5l-45.5 .2z"/>
<path d="M542.2 159.8v.2l45.5-.2zM542.2 160l45.5-.2v.2z"/>
<path d="M542.2 260h45.5v-.2zM542.2 259.8h45.5l-45.5 .2z"/>
<path d="M542.2 276.7h45.5v-.2zM542.2 276.5h45.5l-45.5 .2z"/>
<path d="M542.2 260h45.5v-.2zM542.2 259.8h45.5l-45.5 .2z"/>
<path d="M542.2 260h45.5v-.2zM542.2 259.8h45.5l-45.5 .2z"/>
<path d="M542.2 209.8v.2l45.5-.2zM542.2 210l45.5-.2v.2z"/>
<path d="M542.2 293.3h45.5v-.2zM542.2 293.1h45.5l-45.5 .2z"/>
<path d="M542.2 293.3h45.5v-.2zM542.2 293.1h45.5l-45.5 .2z"/>
<path d="M542.2 315l45.5-.2zM542.2 314.8h45.5z"/>
<path d="M542.2 310h45.5v-.2zM542.2 309.8h45.5l-45.5 .2z"/>
<path d="M439.1 7.4l.3 2.5v-2.5zM439.1 7.4l.3 2.5h-.3z"/>
<path d="M389.1 7.4l.3 2.5v-2.5zM389.1 7.4l.3 2.5h-.3z"/>
<path d="M489.1 7.4l.3 2.5v-2.5zM489.1 7.4l.3 2.5h-.3z"/>
<path d="M539.1 7.4l.2 2.5v-2.5zM539.1 7.4l.2 2.5h-.2z"/>
<path d="M30.8 260h2.5v-.2zM30.8 259.8h2.5l-2.5 .2z"/>
<path d="M30.8 210h2.5v-.2zM30.8 209.8h2.5l-2.5 .2z"/>
<path d="M30.8 160h2.5v-.2zM30.8 159.8h2.5l-2.5 .2z"/>
<path d="M30.8 110h2.5v-.2zM30.8 109.8h2.5l-2.5 .2z"/>
<path d="M30.8 60h2.5v-.2zM30.8 59.8h2.5l-2.5 .2z"/>
<path d="M30.8 360h2.5v-.2zM30.8 359.8h2.5l-2.5 .2z"/>
<path d="M30.8 310h2.5v-.2zM30.8 309.8h2.5l-2.5 .2z"/>
<path d="M339.2 7.4l.2 2.5v-2.5zM339.2 7.4l.2 2.5h-.2z"/>
<path d="M289.2 7.4l.2 2.5v-2.5zM289.2 7.4l.2 2.5h-.2z"/>
<path d="M239.2 7.4l.1 2.5v-2.5zM239.2 7.4l.1 2.5h-.1z"/>
<path d="M189.2 7.4l.1 2.5v-2.5zM189.2 7.4l.1 2.5h-.1z"/>
<path d="M139.2 7.4l.1 2.5v-2.5zM139.2 7.4l.1 2.5h-.1z"/>
<path d="M89.2 7.4l.1 2.5v-2.5zM89.2 7.4l.1 2.5h-.1z"/>
<path d="M389.1 409.9l.3 2.5v-2.5zM389.1 409.9l.3 2.5h-.3z"/>
<path d="M339.2 409.9l.2 2.5v-2.5zM339.2 409.9l.2 2.5h-.2z"/>
<path d="M289.2 409.9l.2 2.5v-2.5zM289.2 409.9l.2 2.5h-.2z"/>
<path d="M239.2 409.9l.1 2.5v-2.5zM239.2 409.9l.1 2.5h-.1z"/>
<path d="M189.2 409.9l.1 2.5v-2.5zM189.2 409.9l.1 2.5h-.1z"/>
<path d="M139.2 409.9l.1 2.5v-2.5zM139.2 409.9l.1 2.5h-.1z"/>
<path d="M89.2 409.9l.1 2.5v-2.5zM89.2 409.9l.1 2.5h-.1z"/>
</g>
<text font-size="13.4" fill="#00f900" x="551.4" y="389.7">A702</text>
<text font-size="5" fill="#00f900" x="546.9" y="187.2">VV-D-1_CUCINA</text>
<g font-size="2.5" fill="#00f900">
<text x="58.9" y="8.7">1</text>
<text x="113.6" y="8.7">2</text>
<text x="163.6" y="8.7">3</text>
<text x="213.6" y="8.7">4</text>
<text x="263.5" y="8.7">5</text>
<text x="313.5" y="8.7">6</text>
<text x="363.5" y="8.7">7</text>
<text x="413.5" y="8.7">8</text>
<text x="463.5" y="8.7">9</text>
<text x="512.8" y="8.7">10</text>
<text x="562.9" y="8.7">11</text>
<text x="30.5" y="35.8">A</text>
<text x="30.5" y="85.8">B</text>
<text x="30.5" y="135.8">C</text>
<text x="543.1" y="152.9">POLITECNICO DI MILANO</text>
<text x="543.2" y="155.9">SCUOLA DEL DESIGN</text>
<text x="543.2" y="158.9">C.L. DESIGN DEGLI INTERNI</text>
<text x="543.2" y="162.7">PROGETTO:</text>
<text x="30.5" y="185.8">D</text>
<text x="543.2" y="212.7">CORSO:</text>
<text x="553.6" y="216.1">STRUMENTI E METODI DEL PROGE</text>
<text x="543.2" y="229.4">DOCENTE:</text>
<text x="30.5" y="235.8">E</text>
<text x="555.8" y="235.8">MARCO FERRARA</text>
<text x="543.2" y="246">STUDENTI:</text>
<text x="560.6" y="246.4">MICHELA GALASSINI</text>
<text x="543.2" y="262.7">OGGETTO:</text>
<text x="556.8" y="268.7">PENSILE METOD 999.185.15</text>
<text x="543.2" y="279.4">NOTE:</text>
<text x="30.6" y="285.8">F</text>
<text x="566.7" y="285.8">SCALA DETTAGLI 1:1 E</text>
<text x="543.2" y="296">NOME FILE:</text>
<text x="560.5" y="302.5">FILENAME</text>
<text x="543.1" y="313.3">VERS</text>
<text x="583.2" y="313.3">DATA</text>
<text x="30.4" y="335.8">G</text>
<text x="543.2" y="362.8">TAVOLA NO.:</text>
<text x="563.9" y="362.8">SHEET_COPY DI</text>
<text x="586.5" y="362.8">SHEET_</text>
<text x="30.5" y="385.8">H</text>
<text x="543.2" y="405.4">DATA:</text>
<text x="553.2" y="405.3">23/05/2017</text>
<text x="568.2" y="405.3">SCALA:</text>
<text x="582.8" y="405.3">1:20</text>
<text x="27.8" y="410.1" transform="rotate(-90 27.8 410.1)">DIRECTORY: /USERS/MICHELAGALASSINI/DOWNLOADS/LAYOUT FERRARA.DWG | PLOTTED ON: 5/22/2017 4:22:36 PM | BY USER: MICHELA GALASSINI</text>
<text x="57" y="413.3">1</text>
<text x="113.6" y="413.3">2</text>
<text x="163.6" y="413.3">3</text>
<text x="213.6" y="413.3">4</text>
<text x="263.5" y="413.3">5</text>
<text x="313.5" y="413.3">6</text>
<text x="363.5" y="413.3">7</text>
<text x="413.5" y="413.3">8</text>
<text x="463.5" y="413.3">9</text>
<text x="512.8" y="413.3">10</text>
<text x="543.2" y="408.3">REV:</text>
<text x="553.2" y="408.3">REV</text>
<text x="562.9" y="413.3">11</text>
<text x="568.2" y="408.3">FORMATO:</text>
<text x="584.7" y="408.3">A2</text>
</g>
<g font-size="2.5">
<text x="119.8" y="45.8" transform="rotate(-90 119.8 45.8)">88</text>
<text x="119.8" y="105.3" transform="rotate(-90 119.8 105.3)">80</text>
<text x="119.8" y="126.6" transform="rotate(-90 119.8 126.6)">8</text>
<text x="119.5" y="154.3" transform="rotate(-90 119.5 154.3)">60</text>
<text x="149.3" y="179">80</text>
</g>
</svg>
